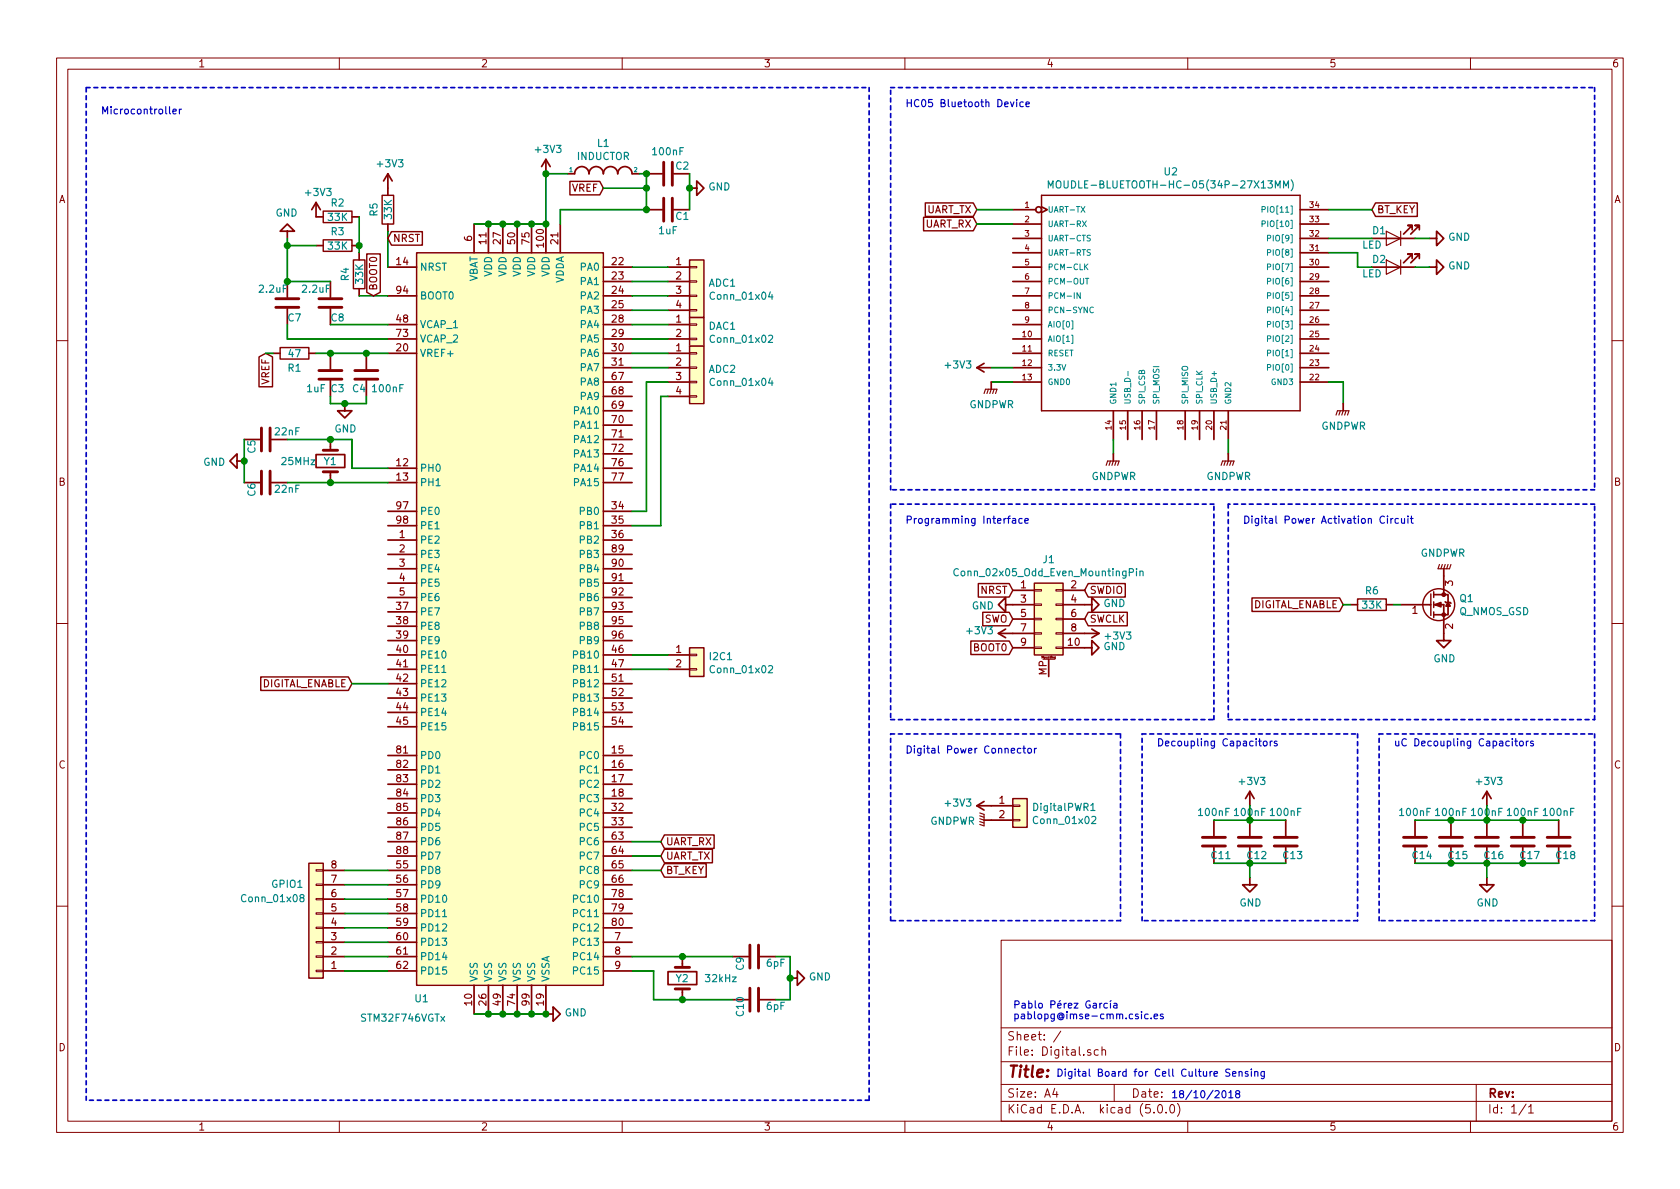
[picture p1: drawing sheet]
<svg xmlns="http://www.w3.org/2000/svg" width="297mm" height="210mm" viewBox="0 0 297 210" stroke-linecap="round" stroke-linejoin="round" font-family="sans-serif">
<g fill="none" stroke="#840000" stroke-width=".18">
<path d="M10 10.3h277v189.9h-277zM12 12.2h273v186.1h-273zM60 10.3v1.9M110 10.3v1.9M160 10.3v1.9M210 10.3v1.9M260 10.3v1.9M121.9 59.8h1.3v.3h-1.3zM121.9 57.3h1.3v.2h-1.3zM121.9 54.7h1.3v.3h-1.3zM121.9 52.2h1.3v.2h-1.3zM121.9 49.7h1.3v.2h-1.3z"/>
<path d="M121.9 47.1h1.3v.3h-1.3zM10 60.2h2M121.9 70h1.3v.2h-1.3zM121.9 67.4h1.3v.3h-1.3zM121.9 64.9h1.3v.2h-1.3zM121.9 62.4h1.3v.2h-1.3zM285 60.2h2M10 110.3h2M121.9 118.2h1.3v.3h-1.3zM121.9 115.7h1.3v.2h-1.3zM182.9 114.4h1.2v.3h-1.2zM182.9 111.9h1.2v.2h-1.2z"/>
<path d="M182.9 109.3h1.2v.3h-1.2zM182.9 106.8h1.2v.3h-1.2zM182.9 104.3h1.2v.2h-1.2zM184.4 116.6h2M186.6 116.4l-.2-.1 .1-.2h.1v.4h-.2M186.7 114.4h1.3v.3h-1.3zM186.7 111.9h1.3v.2h-1.3zM186.7 109.3h1.3v.3h-1.3zM186.7 106.8h1.3v.3h-1.3zM186.7 104.3h1.3v.2h-1.3zM285 110.3h2M55.9 153.8h1.2v.2h-1.2z"/>
<path d="M55.9 156.3h1.2v.3h-1.2zM55.9 158.9h1.2v.2h-1.2zM179.1 144.9h1.2v.3h-1.2zM179.1 142.4h1.2v.2h-1.2zM10 160.2h2M55.9 161.4h1.2v.3h-1.2zM55.9 164h1.2v.2h-1.2zM55.9 166.5h1.2v.2h-1.2zM55.9 169h1.2v.3h-1.2zM55.9 171.6h1.2v.2h-1.2zM177 166.3h108v32h-108zM285 160.2h2"/>
<path d="M60 198.3v1.9M110 198.3v1.9M160 198.3v1.9M177 194.8h108M177 191.8h108M177 187.8h108M177 181.8h108M186.5 192.5l-.4 1h1M186.8 193v1M187.6 182.3l-1.3 2M192.8 185.7l-.3-.1-.2 .2v.2l.5 .2v.3h-.5M194.2 185.7l-.4-.1-.3 .3v.6l.3 .1 .4-.1"/>
<path d="M194.8 185.7l.2-.1 .4 .1 .1 .9M194.8 185.1v1.5M197 191.8v3M204 196.7v.1M204.8 195.5l.4-.2a.94 .94 0 0 1 0 1.5 .79 .79 0 0 1-.4-1.3zM206.2 196.7v.1M207 195.4l.3-.1a.94 .94 0 0 1 0 1.5 .82 .82 0 0 1-.3-1.4zM208.2 195.1a1.71 1.71 0 0 1 0 2.3M210 198.3v1.9M260 198.3v1.9M261 191.8v6.5M269.8 195.2l-1.2 2"/>
<path d="M270.3 195.8l.4-.5v1.5M270.3 196.8h.8"/>
</g>
<g fill="#ffffc2" stroke="#ffffc2" stroke-width=".18">
<path d="M73.7 44.7h33v129.5h-33z"/>
<path d="M182.9 103.1h5.1v12.7h-5.1z"/>
<path d="M121.9 114.5h2.6v5.1h-2.6z"/>
<path d="M121.9 56.1h2.6v5.1h-2.6z"/>
<path d="M121.9 46h2.6v10.1h-2.6z"/>
<path d="M121.9 61.2h2.6v10.2h-2.6z"/>
<path d="M54.6 152.6h2.5v20.4h-2.5z"/>
<path d="M179.1 141.2h2.5v5.1h-2.5z"/>
</g>
<g fill="none" stroke="#840000" stroke-width=".25">
<path d="M57.1 37.3h5.1v2.1h-5.1zM67.6 34.5h2v5.1h-2zM100.8 32.1h5.2l.7 1.2-.7 1.2h-5.2zM163.3 38.4h8.8l.6 1.2-.6 1.2h-8.8zM163.6 35.9h8.5l.6 1.2-.6 1.2h-8.5zM184.1 34.5h45.8v38.1h-45.8zM243.2 35.9h7.4v2.4h-7.4l-.6-1.2zM57.1 42.4h5.1v2h-5.1zM62.5 46h2v5h-2zM64.8 44.9h2.4v6.8l-1.2 .6-1.2-.6zM69.2 41h5.5v2.4h-5.5l-.6-1.2zM73.7 44.7h33v129.5h-33z"/>
<path d="M121.9 56.1h2.6v5.1h-2.6zM121.9 46h2.6v10.1h-2.6zM45.8 63.1l1.2-.6 1.2 .6v5.3h-2.4zM49.5 61.5h5.1v2h-5.1zM121.9 61.2h2.6v10.2h-2.6zM46.1 119.7h15.5l.6 1.2-.6 1.2h-15.5zM121.9 114.5h2.6v5.1h-2.6zM171.7 113.4h6.7l.7 1.1-.7 1.2h-6.7zM173 103.2h5.4l.7 1.2-.7 1.2h-5.4zM173.8 108.3h4.6l.7 1.2-.7 1.2h-4.6zM182.9 103.1h5.1v12.7h-5.1zM192.4 103.2h6.6v2.4h-6.6l-.6-1.2z"/>
<path d="M192.4 108.3h6.9v2.4h-6.9l-.6-1.2zM221.4 105.7h15.5l.6 1.2-.6 1.2h-15.5zM240 105.9h5.1v2h-5.1zM253 105v3.8M253.5 104.6v1.1M253.5 106.4v1M253.5 108.2v1M54.6 152.6h2.5v20.4h-2.5zM117.5 147.6h8.8v2.4h-8.8l-.7-1.2zM117.5 150.2h8.5v2.4h-8.5l-.7-1.2zM117.5 152.7h7.4v2.4h-7.4l-.7-1.2zM179.1 141.2h2.5v5.1h-2.5z"/>
<circle cx="254.4" cy="106.9" r="2.82"/>
</g>
<g fill="none" stroke="#840000" stroke-width=".3">
<path d="M55.9 35.8v2.5h1.2M55.9 35.8l-.8 1.3M55.9 35.8l.7 1.3M62.2 38.3h1.3M68.6 30.7v3.8M68.6 39.6v1.3M68.6 30.7l-.8 1.3M68.6 30.7l.7 1.3M83.8 39.6v5.1M86.4 39.6v5.1M88.9 39.6v5.1M91.4 39.6v5.1"/>
<path d="M94 39.6v5.1M96.5 28.2v2.5M96.5 39.6v5.1M96.5 28.2l-.7 1.3M96.5 28.2l.8 1.3M99.1 39.6v5.1M100.3 30.7h1.3a1.27 1.27 0 0 1 1.3-1.2 1.27 1.27 0 0 1 1.2 1.2 1.27 1.27 0 0 1 1.3-1.2 1.27 1.27 0 0 1 1.3 1.2 1.27 1.27 0 0 1 1.2-1.2 1.27 1.27 0 0 1 1.3 1.2 1.27 1.27 0 0 1 1.3-1.2 1.27 1.27 0 0 1 1.3 1.2h1.2M114.3 37.1h2.8M114.3 30.7h2.8M119.1 30.7h2.8M121.9 33.3h1.3v-1.3l1.3 1.3-1.3 1.2v-1.2M179.1 37.1h4"/>
<path d="M179.1 39.6h5M184.1 36.6l1.1 .5-1.1 .5M229.9 37.1h5M229.9 39.6h5M50.8 40.9h1.3l-1.3-1.3-1.3 1.3h1.3v1.3M50.8 49.8v2.8M50.8 54.6v2.8M55.9 43.4h1.2M58.4 49.8v2.8M58.4 54.6v2.8M62.2 43.4h1.3M63.5 44.7v1.3"/>
<path d="M63.5 51v1.3M68.6 52.3h5.1M68.6 47.2h5.1M68.6 57.4h5.1M68.6 59.9h5.1M106.7 52.3h5.1M106.7 47.2h5.1M106.7 49.8h5.1M106.7 54.9h5.1M106.7 57.4h5.1M106.7 59.9h5.1M118.1 52.3h3.8"/>
<path d="M118.1 47.2h3.8M118.1 49.8h3.8M118.1 54.9h3.8M118.1 57.4h3.8M118.1 59.9h3.8M179.1 52.3h5M179.1 47.2h5M179.1 49.8h5M179.1 54.9h5M179.1 57.4h5M179.1 59.9h5M179.1 42.2h5"/>
<path d="M179.1 44.7h5M229.9 52.3h5M229.9 47.2h5M229.9 49.8h5M229.9 54.9h5M229.9 57.4h5M229.9 59.9h5M229.9 42.2h5M229.9 44.7h5M242.6 47.2h7.6M242.6 42.2h7.6M249.7 40.6v-.7h-.8h.8l-1.5 1.5"/>
<path d="M249.7 45.7v-.7h-.8h.8l-1.5 1.5M251 40.6v-.7h-.8h.8l-1.6 1.5M251 45.7v-.7h-.8h.8l-1.6 1.5M252.7 42.2h1.3v-1.3l1.3 1.3-1.3 1.2v-1.2M252.7 47.2h1.3v-1.2l1.3 1.2-1.3 1.3v-1.3M43.2 77.7h2.8M48 77.7h2.8M48.3 62.5h1.2M54.6 62.5h1.3M58.4 62.5v2.8M58.4 67.3v2.8M58.4 77.7v1.9"/>
<path d="M61 71.4v1.2h1.2l-1.2 1.3-1.3-1.3h1.3M64.8 62.5v2.8M64.8 67.3v2.8M68.6 62.5h5.1M106.7 72.6h5.1M106.7 75.2h5.1M106.7 77.7h5.1M106.7 62.5h5.1M106.7 65h5.1M106.7 67.6h5.1M106.7 70.1h5.1M118.1 62.5h3.8"/>
<path d="M118.1 65h3.8M118.1 67.6h3.8M118.1 70.1h3.8M172.7 65h2.6M172.7 65l1.3 .8M174 64.3l-1.3 .7M175.3 67.6v1.2M179.1 62.5h5M179.1 65h5M179.1 67.6h5M196.8 72.6v5.1M199.4 72.6v5.1"/>
<path d="M201.9 72.6v5.1M204.5 72.6v5.1M209.5 72.6v5.1M212.1 72.6v5.1M214.6 72.6v5.1M217.2 72.6v5.1M229.9 62.5h5M229.9 65h5M229.9 67.6h5M237.5 71.4v1.2M41.9 81.5v-1.2l-1.3 1.2 1.3 1.3v-1.3h1.3M43.2 85.3h2.8"/>
<path d="M48 85.3h2.8M55.9 80.4h5.1v2.3h-5.1zM58.4 83.4v1.9M68.6 82.8h5.1M68.6 85.3h5.1M68.6 90.4h5.1M68.6 93h5.1M68.6 95.5h5.1M68.6 98h5.1M106.7 80.3h5.1M106.7 82.8h5.1M106.7 85.3h5.1"/>
<path d="M106.7 90.4h5.1M106.7 93h5.1M106.7 95.5h5.1M106.7 98h5.1M196.8 80.3v1.2M217.2 80.3v1.2M68.6 115.8h5.1M68.6 118.4h5.1M68.6 100.6h5.1M68.6 103.1h5.1M68.6 105.7h5.1M68.6 108.2h5.1"/>
<path d="M68.6 110.7h5.1M68.6 113.3h5.1M106.7 115.8h5.1M106.7 118.4h5.1M106.7 100.6h5.1M106.7 103.1h5.1M106.7 105.7h5.1M106.7 108.2h5.1M106.7 110.7h5.1M106.7 113.3h5.1M118.1 115.8h3.8M118.1 118.4h3.8"/>
<path d="M176.5 112h6.4M176.5 112l1.3 .8M177.8 106.9v-1.2l-1.3 1.2 1.3 1.3v-1.3h5.1M177.8 111.2l-1.3 .8M179.1 104.4h3.8M179.1 114.5h3.8M179.1 109.5h3.8M185.4 116.6v3M188 106.9h5v-1.2l1.3 1.2-1.3 1.3v-1.3M188 114.5h5v-1.2l1.3 1.2-1.3 1.3v-1.3M188 104.4h3.8M188 109.5h3.8"/>
<path d="M188 112h6.3M193 111.2l1.3 .8M194.3 112l-1.3 .8M238.8 106.9h1.2M245.1 106.9h1.3M247.6 106.9h5.1M252.8 106.9h.2M253.5 106.9h1.8v6.4h1.2l-1.2 1.2-1.3-1.2h1.3M253.5 105.2h1.8M255.3 105.2h.7v3.5h-2.5M255.3 100.6v4.6M255.5 106.4l.2 .1h.7l.1 .2"/>
<path d="M256 106.5l.4 .7h-.7zM68.6 120.9h5.1M68.6 123.4h5.1M68.6 126h5.1M68.6 128.5h5.1M68.6 133.6h5.1M68.6 136.1h5.1M68.6 138.7h5.1M106.7 120.9h5.1M106.7 123.4h5.1M106.7 126h5.1M106.7 128.5h5.1"/>
<path d="M106.7 133.6h5.1M106.7 136.1h5.1M106.7 138.7h5.1M221 139.9v2.6M221 139.9l-.8 1.3M221 139.9l.7 1.3M262.9 139.9v2.6M262.9 139.9l-.8 1.3M262.9 139.9l.8 1.3M57.1 159h3.9M57.1 153.9h3.9M57.1 156.5h3.9"/>
<path d="M68.6 159h5.1M68.6 141.2h5.1M68.6 143.8h5.1M68.6 146.3h5.1M68.6 148.8h5.1M68.6 151.4h5.1M68.6 153.9h5.1M68.6 156.5h5.1M106.7 159h5.1M106.7 141.2h5.1M106.7 143.8h5.1M106.7 146.3h5.1"/>
<path d="M106.7 148.8h5.1M106.7 151.4h5.1M106.7 153.9h5.1M106.7 156.5h5.1M172.7 142.5h6.4M172.7 142.5l1.3 .8M174 145h5.1M174 141.7l-1.3 .8M214.6 145v2.8M214.6 149.9v2.7M221 155.2v1.3h1.2l-1.2 1.2-1.3-1.2h1.3M221 145v2.8"/>
<path d="M221 149.9v2.7M227.3 145v2.8M227.3 149.9v2.7M250.2 145v2.8M250.2 149.9v2.7M256.5 145v2.8M256.5 149.9v2.7M262.9 155.2v1.3h1.3l-1.3 1.2-1.3-1.2h1.3M262.9 145v2.8M262.9 149.9v2.7M269.2 145v2.8M269.2 149.9v2.7"/>
<path d="M275.6 145v2.8M275.6 149.9v2.7M57.1 161.5h3.9M57.1 164.1h3.9M57.1 166.6h3.9M57.1 169.2h3.9M57.1 171.7h3.9M68.6 161.5h5.1M68.6 164.1h5.1M68.6 166.6h5.1M68.6 169.2h5.1M68.6 171.7h5.1"/>
<path d="M83.8 174.2v5.1M86.4 174.2v5.1M88.9 174.2v5.1M91.4 174.2v5.1M94 174.2v5.1M96.5 174.2v5.1h1.3v-1.3l1.3 1.3-1.3 1.3v-1.3M106.7 161.5h5.1M106.7 164.1h5.1M106.7 166.6h5.1M106.7 169.2h5.1M106.7 171.7h5.1M118.1 171.8h5.1v2.3h-5.1z"/>
<path d="M120.6 169.2v1.9M120.6 174.9v1.9M129.5 169.2h2.8M129.5 176.8h2.8M134.4 169.2h2.8M134.4 176.8h2.8M139.7 173h1.3v-1.3l1.2 1.3-1.2 1.2v-1.2"/>
<circle cx="183.6" cy="37.1" r=".51"/>
</g>
<g fill="none" stroke="#008484" stroke-width=".2">
<path d="M185.3 33.2v-1.2l.5 .9 .4-.9v1.2M186.8 32.2a.45 .45 0 0 1 .7 0 .88 .88 0 0 1-.2 1h-.4a1.07 1.07 0 0 1-.1-1zM225.5 33.2v-1.2l.4 .9 .4-.9v1.2M226.9 33.2v-1.2l.5 .9 .4-.9v1.2M228.3 31.8a1.47 1.47 0 0 1 0 1.9M135.9 59.4l.5-.1 .2 .3v.2l-.8 .7h.8M136.2 51.6l-.3 .9h.8M136.5 52.1v.8M136.2 66.8l-.3 .9h.8M136.5 67.3v.9M78.1 118.9h.7M135.9 117.8l.5-.1 .2 .4v.2l-.8 .7h.8"/>
<path d="M169.4 100.7a.6 .6 0 0 0-.8 .4 .6 .6 0 0 0 .6 .7l.2-.1M199.7 101.2l.7-.1v-.4l-.7-.1v1.2M200.9 100.6v.1M200.9 101v.8M201.5 101.1l.2-.1h.3l.1 .8M201.5 101v.8M53.3 158.7l-.2-.1v-.3l.2-.1 .3 .1 .1 .3-.5 .2-.2 .2v.2l.3 .3 .3-.1 .1-.2v-.4l-.2-.1M192.9 142.4l.3-.3v1.2M192.9 143.3h.7M193 144.5l.5-.1 .3 .3-.1 .2-.7 .7h.8M78.3 162.1h.7"/>
</g>
<g fill="none" stroke="#008400" stroke-width=".3">
<path d="M63.5 38.3v6.4M100.3 30.7h-3.8v8.9h-12.7M106.7 33.3h7.6M113 30.7h1.3v6.4h-15.2v2.5M121.9 30.7v6.4M172.7 39.6h6.4M172.7 37.1h6.4M234.9 37.1h7.7M50.8 42.2v7.6h7.6M50.8 57.4v2.5h17.8M50.8 43.4h5.1M58.4 57.4h10.2"/>
<path d="M63.5 52.3h5.1M68.6 40.9v6.3M111.8 49.8h6.3M111.8 59.9h6.3M111.8 57.4h6.3M111.8 52.3h6.3M111.8 47.2h6.3M111.8 54.9h6.3M234.9 44.7h5.1v2.5h2.6M234.9 42.2h7.7M250.2 47.2h2.5M250.2 42.2h2.5"/>
<path d="M43.2 77.7v7.6M47 62.5h1.3M50.8 77.7h11.4v5.1h6.4M55.9 62.5h12.7M58.4 70.1v1.3h6.4v-1.3M111.8 62.5h6.3M111.8 65h6.3M118.1 67.6h-3.8v22.8h-2.5M118.1 70.1h-1.3v22.9h-5M175.3 65h3.8M175.3 67.6h3.8M196.8 77.7v2.6"/>
<path d="M217.2 77.7v2.6M234.9 67.6h2.6v3.8M50.8 85.3h17.8M111.8 115.8h6.3M111.8 118.4h6.3M237.5 106.9h1.3M246.4 106.9h1.2M62.2 120.9h6.4M61 159h7.6M61 156.5h7.6M61 153.9h7.6M111.8 153.9h5"/>
<path d="M111.8 151.4h5M111.8 148.8h5M214.6 145h12.7M214.6 152.6h12.7M221 142.5v2.5M221 152.6v2.6M250.2 145h25.4M250.2 152.6h25.4M262.9 142.5v2.5M262.9 152.6v2.6M61 169.2h7.6M61 171.7h7.6"/>
<path d="M61 166.6h7.6M61 164.1h7.6M61 161.5h7.6M83.8 179.3h12.7M111.8 169.2h17.7M111.8 171.7h3.8v5.1h13.9M137.2 169.2h2.5v7.6h-2.5"/>
</g>
<g fill="#008400" stroke="#008400" stroke-width=".25">
<circle cx="86.4" cy="179.3" r=".51"/>
<circle cx="88.9" cy="179.3" r=".51"/>
<circle cx="91.4" cy="179.3" r=".51"/>
<circle cx="94" cy="179.3" r=".51"/>
<circle cx="96.5" cy="179.3" r=".51"/>
<circle cx="91.4" cy="39.6" r=".51"/>
<circle cx="94" cy="39.6" r=".51"/>
<circle cx="88.9" cy="39.6" r=".51"/>
<circle cx="86.4" cy="39.6" r=".51"/>
<circle cx="96.5" cy="39.6" r=".51"/>
<circle cx="121.9" cy="33.3" r=".51"/>
<circle cx="61" cy="71.4" r=".51"/>
<circle cx="64.8" cy="62.5" r=".51"/>
<circle cx="58.4" cy="62.5" r=".51"/>
<circle cx="114.3" cy="37.1" r=".51"/>
<circle cx="114.3" cy="30.7" r=".51"/>
<circle cx="96.5" cy="30.7" r=".51"/>
<circle cx="114.3" cy="33.3" r=".51"/>
<circle cx="50.8" cy="49.8" r=".51"/>
<circle cx="63.5" cy="43.4" r=".51"/>
<circle cx="50.8" cy="43.4" r=".51"/>
<circle cx="58.4" cy="85.3" r=".51"/>
<circle cx="58.4" cy="77.7" r=".51"/>
<circle cx="43.2" cy="81.5" r=".51"/>
<circle cx="139.7" cy="173" r=".51"/>
<circle cx="120.7" cy="176.8" r=".51"/>
<circle cx="120.7" cy="169.2" r=".51"/>
<circle cx="256.5" cy="145" r=".51"/>
<circle cx="262.9" cy="145" r=".51"/>
<circle cx="269.2" cy="145" r=".51"/>
<circle cx="256.5" cy="152.6" r=".51"/>
<circle cx="262.9" cy="152.6" r=".51"/>
<circle cx="269.2" cy="152.6" r=".51"/>
<circle cx="221" cy="145" r=".51"/>
<circle cx="221" cy="152.6" r=".51"/>
</g>
<g fill="none" stroke="#840000" stroke-width=".51">
<path d="M117.3 28.7v4.1M117.3 35v4.1M118.9 28.7v4.1M118.9 35v4.1M48.8 54.4h4M48.8 52.8h4M56.4 54.4h4.1M56.4 52.8h4.1M46.2 75.7v4.1M47.8 75.7v4.1M56.4 65.5h4.1M56.4 67.1h4.1"/>
<path d="M57.1 79.6h2.6M62.7 65.5h4.1M62.7 67.1h4.1M46.2 83.3v4.1M47.8 83.3v4.1M57.1 83.4h2.6M212.6 148.1h4.1M212.6 149.6h4.1M218.9 148.1h4.1M218.9 149.6h4.1M225.3 148.1h4.1M225.3 149.6h4.1"/>
<path d="M248.2 148.1h4M248.2 149.6h4M254.5 148.1h4.1M254.5 149.6h4.1M260.9 148.1h4M260.9 149.6h4M267.2 148.1h4.1M267.2 149.6h4.1M273.6 148.1h4M273.6 149.6h4M119.4 171.1h2.5M119.4 174.9h2.5"/>
<path d="M132.6 167.1v4.1M132.6 174.7v4.1M134.1 167.1v4.1M134.1 174.7v4.1"/>
</g>
<g fill="none" stroke="#0000c2" stroke-width=".2">
<path d="M30 18.9v1.1l.1 .1M30.6 19.7l.6-.1-.1-.3h-.3l-.2 .2v.6h.5M31.7 19.3v.8M32.1 19.3l-.4 .2M178.7 18l.3 .9 .3-.9M179.8 17.6v.1M179.8 18v.9M180.9 18.1l-.4-.1-.2 .3 .1 .5h.5M181.4 18.4l.6-.1-.1-.2-.3-.1-.2 .2 .1 .6h.4M178.1 91.7h.5M178.6 91.3l-.3 .1v1.1M179 91.7h.5l.1 .8"/>
<path d="M179.6 92h-.4l-.2 .2v.3h.6M180.7 91.7h-.3l-.3 .2 .1 .6h.5M181.2 92.1l.6-.1v-.3h-.4l-.2 .2 .1 .6h.5M244.8 91.4a.6 .6 0 0 0-.9 .4 .6 .6 0 0 0 .6 .7l.3-.1M245.3 91.3v.1M245.3 91.7v.8M245.9 91.7v.8M246.3 91.7l-.4 .2M247.2 91.7h-.3l-.2 .2 .1 .6h.4M247.8 91.7l.1 .8h.3l.1-.1M248.3 91.7v.8M248.9 91.3v.1"/>
<path d="M248.9 91.7v.8M249.4 91.7h.5M249.6 91.3v1l.3 .2M180.5 132.4l-.4-.1-.2 .3 .1 .5h.5M180.8 132.3h.5M181 131.9v1.1l.3 .2M181.8 132.4l.3-.1 .3 .3-.2 .5-.3 .1-.1-.2zM182.9 132.3v.9M183.3 132.3l-.4 .3M222.5 131.1h.5M222.7 130.6v1.1l.3 .2M223.5 131.1h.3l.2 .2v.4l-.2 .2-.3-.1-.1-.1z"/>
<path d="M224.6 131.1v.8M224.9 131.1h-.2l-.1 .2M225.8 131.1h-.3l-.2 .1 .1 .2 .4 .1v.3h-.5M267.8 131.1h.5M268 130.6v1.1l.3 .2M268.8 131.1h.3l.2 .2-.1 .5-.3 .1-.2-.2zM269.9 131.1v.8M270.2 131.1l-.3 .2M271.1 131.1h-.3l-.2 .1 .1 .2 .4 .1v.3h-.5M195.8 177.5l-.4-.1-.2 .2 .1 .6h.5M196.3 177.4v.9M196.4 176.9l-.1 .2"/>
<path d="M197 177.5h.4l.1 .8M197.5 177.7l-.4 .1-.2 .1 .2 .4 .4-.1M201.8 178.9v.1M201.8 179.3v.9M203 179.4l-.4-.1-.2 .2 .1 .6h.5M204.1 179.7l.6-.1-.1-.2-.3-.1-.2 .2v.6h.5M205.6 179.4l-.3-.1-.1 .2v.2l.4 .1v.3h-.4M203.5 180v.2M216.2 193l.2-.1a.69 .69 0 0 1 .4 .6 .69 .69 0 0 1-.4 .6l-.3-.2v-.3zM217.3 193.2l.3-.3v1.2M217.3 194.1h.7M217.4 189.1l-.4-.1-.2 .2v.3l.5 .3 .1 .3-.2 .2h-.5"/>
<path d="M217.9 189.9l.6-.1v-.3h-.4l-.2 .2 .1 .6h.5M218.7 193.4l-.2-.3 .2-.2h.2l.3 .2-.1 .2-.5 .2-.1 .1v.3l.2 .2h.4l.1-.2v-.3l-.3-.2M219.1 189.6l.2-.1h.3v.8M219.1 189.5v.8M220.6 189.5h-.3l-.1 .2v.1l.4 .2v.3h-.4M221.3 189v.2M221.3 189.5v.8M221.8 189.6l.2-.1h.4v.8M221.8 189.5v.8M223.5 189.5v1.1l-.2 .1h-.3M223.5 189.5h-.3l-.3 .2 .2 .6h.4"/>
</g>
<g fill="#840000" stroke="#840000" stroke-width=".3">
<path d="M253.7 106.9l1.1-.4v.8z"/>
<circle cx="255.3" cy="108.7" r=".28"/>
<circle cx="255.3" cy="105.2" r=".28"/>
</g>
<g fill="none" stroke="#840000" stroke-width=".2">
<path d="M245.1 40.9l2.5 1.3-2.5 1.2zM245.1 46l2.5 1.2-2.5 1.3zM247.6 40.9v2.5M247.6 46v2.5M174 69.6l.2-.8h2.1l-.3 .8M174.8 68.8l-.3 .8M175.3 68.8l-.3 .8M175.8 68.8l-.3 .8M236.2 73.4l.3-.8h2l-.2 .8M237 72.6l-.3 .8M237.5 72.6l-.3 .8M238 72.6l-.3 .8"/>
<path d="M195.6 82.3l.2-.8h2.1l-.3 .8M196.3 81.5l-.2 .8M196.8 81.5l-.2 .8M197.4 81.5l-.3 .8M215.9 82.3l.3-.8h2l-.3 .8M216.7 81.5l-.3 .8M217.2 81.5l-.3 .8M217.7 81.5l-.3 .8M254.5 99.8l-.2 .8h2l.2-.8M255 99.8l-.2 .8M255.5 99.8l-.2 .8M256 99.8l-.2 .8"/>
<path d="M173.2 143.8l.8 .2v2l-.8-.2M173.2 144.3l.8 .2M173.2 144.8l.8 .2M173.2 145.3l.8 .2"/>
</g>
<g fill="none" stroke="#008484" stroke-width=".18">
<path d="M191.1 36.5l.7 1M191.4 39.1l.7 1M191.8 36.5l-.7 1M192.1 39.1l-.7 1M223.1 39.6l.5-.1 .1-.4h-.6v1M223.1 37.1l.5-.1 .1-.4-.6-.1v1M189.5 56.7h.2v1.5h-.2M189.5 59.3h.2v1.4h-.2M191 51.8v1l-.6-1v1M191.9 47.1l.5 .6M191.9 49.2h.6M192.4 46.7l-.6 .5"/>
<path d="M192.8 41.7h-.5a.42 .42 0 0 0 .4 .5l.1 .2-.2 .2h-.4M192.8 44.2h-.5a.42 .42 0 0 0 .4 .5l.1 .3-.2 .2-.4-.1M193.3 54.4a.46 .46 0 0 0-.6 .4 .46 .46 0 0 0 .6 .4M224.1 47.2h.5v-.4l-.5-.1v1M224.1 44.7l.5-.1v-.4l-.5-.1v1.1M224.1 42.1h.5v-.4l-.5-.1v1M224.1 59.9h.5v-.4l-.5-.1v1M224.1 57.4l.5-.1v-.4l-.5-.1v1.1M224.1 54.8h.5v-.4l-.5-.1v1M224.1 52.3l.5-.1v-.4h-.5v1M224.1 49.8l.5-.1v-.4l-.5-.1v1M199.4 65.7v.7"/>
<path d="M224.1 65l.5-.1v-.4h-.5v1M224.1 62.5l.5-.1v-.4l-.5-.1v1"/>
</g>
<g fill="none" stroke="#0000c2" stroke-width=".3" stroke-dasharray=".7 .7">
<path d="M15.2 15.5h138.5M153.7 15.5v179.1M157.5 15.5h124.4M281.9 15.5v71.1M157.5 89.1v38.1M157.5 86.6v-71.1M214.6 89.1h-57.1M217.2 89.1v38.1M281.9 89.1h-64.7M281.9 86.6h-124.4M157.5 129.8h40.6M157.5 127.2h57.1"/>
<path d="M198.1 129.8v33M201.9 129.8h38.1M214.6 127.2v-38.1M217.2 127.2h64.7M240 129.8v33M243.8 129.8h38.1M281.9 129.8v33M281.9 127.2v-38.1M157.5 162.8v-33M198.1 162.8h-40.6M201.9 162.8v-33M240 162.8h-38.1"/>
<path d="M243.8 162.8v-33M281.9 162.8h-38.1M15.2 194.6v-179.1M153.7 194.6h-138.5"/>
</g>
<text font-size="2.8" fill="#840000" x="178" y="190.5">Title:</text>
<g font-size="2.1" fill="#840000">
<text x="178" y="184">Sheet: /</text>
<text x="178" y="186.7">File: Digital.sch</text>
<text x="178" y="196.9">KiCad E.D.A. kicad (5.0.0)</text>
<text x="178" y="194.1">Size: A4</text>
<text x="200" y="194.1">Date:</text>
<text x="263" y="194.1">Rev:</text>
<text x="263" y="196.9">Id: 1/1</text>
</g>
<g font-size="1.8" fill="#840000">
<text x="35" y="11.9">1</text>
<text x="85" y="11.9">2</text>
<text x="135" y="11.9">3</text>
<text x="185" y="11.9">4</text>
<text x="235" y="11.9">5</text>
<text x="285" y="11.9">6</text>
<text x="10.4" y="35.9">A</text>
<text x="101.1" y="33.9">VREF</text>
<text x="285.4" y="35.9">A</text>
<text x="163.5" y="40.3">UART_RX</text>
<text x="163.7" y="37.7">UART_TX</text>
<text x="243.4" y="37.7">BT_KEY</text>
<text x="69.4" y="42.8">NRST</text>
<text x="70.2" y="46.9">14</text>
<text x="83.5" y="42.6" transform="rotate(-90 83.5 42.6)">6</text>
<text x="86" y="43.1" transform="rotate(-90 86 43.1)">11</text>
<text x="88.5" y="43.1" transform="rotate(-90 88.5 43.1)">27</text>
<text x="91.1" y="43.1" transform="rotate(-90 91.1 43.1)">50</text>
<text x="93.6" y="43.1" transform="rotate(-90 93.6 43.1)">75</text>
<text x="96.2" y="43.6" transform="rotate(-90 96.2 43.6)">100</text>
<text x="98.7" y="43.1" transform="rotate(-90 98.7 43.1)">21</text>
<text x="108.3" y="46.9">22</text>
<text x="119.5" y="46.9">1</text>
<text x="66.7" y="51.5" transform="rotate(-90 66.7 51.5)">BOOT0</text>
<text x="70.2" y="52">94</text>
<text x="108.3" y="49.4">23</text>
<text x="108.3" y="52">24</text>
<text x="119.5" y="49.4">2</text>
<text x="119.5" y="52">3</text>
<text x="70.2" y="57">48</text>
<text x="70.2" y="59.6">73</text>
<text x="108.3" y="54.5">25</text>
<text x="108.3" y="57">28</text>
<text x="108.3" y="59.6">29</text>
<text x="119.5" y="57">1</text>
<text x="119.5" y="59.6">2</text>
<text x="119.5" y="54.5">4</text>
<text x="70.2" y="62.1">20</text>
<text x="108.3" y="62.1">30</text>
<text x="108.3" y="64.7">31</text>
<text x="119.5" y="62.1">1</text>
<text x="119.5" y="64.7">2</text>
<text x="47.6" y="68" transform="rotate(-90 47.6 68)">VREF</text>
<text x="108.3" y="67.2">67</text>
<text x="108.3" y="69.7">68</text>
<text x="119.5" y="67.2">3</text>
<text x="119.5" y="69.7">4</text>
<text x="108.3" y="72.3">69</text>
<text x="108.3" y="74.8">70</text>
<text x="108.3" y="77.4">71</text>
<text x="70.2" y="82.4">12</text>
<text x="108.3" y="79.9">72</text>
<text x="108.3" y="82.4">76</text>
<text x="10.4" y="85.9">B</text>
<text x="70.2" y="85">13</text>
<text x="108.3" y="85">77</text>
<text x="285.4" y="85.9">B</text>
<text x="70.2" y="90.1">97</text>
<text x="70.2" y="92.6">98</text>
<text x="70.6" y="95.1">1</text>
<text x="108.3" y="90.1">34</text>
<text x="108.3" y="92.6">35</text>
<text x="108.3" y="95.1">36</text>
<text x="70.6" y="97.7">2</text>
<text x="70.6" y="100.2">3</text>
<text x="108.3" y="97.7">89</text>
<text x="108.3" y="100.2">90</text>
<text x="70.2" y="107.8">37</text>
<text x="70.6" y="102.8">4</text>
<text x="70.6" y="105.3">5</text>
<text x="108.3" y="102.8">91</text>
<text x="108.3" y="105.3">92</text>
<text x="108.3" y="107.8">93</text>
<text x="173.4" y="105">NRST</text>
<text x="180.5" y="104">1</text>
<text x="180.5" y="106.6">3</text>
<text x="189.4" y="104">2</text>
<text x="189.4" y="106.6">4</text>
<text x="192.6" y="105">SWDIO</text>
<text x="221.3" y="107.6">DIGITAL_ENABLE</text>
<text x="256.9" y="103.6" transform="rotate(-90 256.9 103.6)">3</text>
<text x="70.2" y="110.4">38</text>
<text x="70.2" y="112.9">39</text>
<text x="108.3" y="110.4">95</text>
<text x="108.3" y="112.9">96</text>
<text x="174" y="110.1">SWO</text>
<text x="180.5" y="109.1">5</text>
<text x="180.5" y="111.7">7</text>
<text x="189.4" y="109.1">6</text>
<text x="189.4" y="111.7">8</text>
<text x="192.6" y="110.1">SWCLK</text>
<text x="249.7" y="108.6">1</text>
<text x="256.9" y="111.2" transform="rotate(-90 256.9 111.2)">2</text>
<text x="70.2" y="115.5">40</text>
<text x="70.2" y="118">41</text>
<text x="108.3" y="115.5">46</text>
<text x="108.3" y="118">47</text>
<text x="119.5" y="115.5">1</text>
<text x="119.5" y="118">2</text>
<text x="172.1" y="115.2">BOOT0</text>
<text x="180.5" y="114.2">9</text>
<text x="185.1" y="119.4" transform="rotate(-90 185.1 119.4)">MP</text>
<text x="188.9" y="114.2">10</text>
<text x="46.1" y="121.5">DIGITAL_ENABLE</text>
<text x="70.2" y="120.5">42</text>
<text x="70.2" y="123.1">43</text>
<text x="70.2" y="125.6">44</text>
<text x="108.3" y="120.5">51</text>
<text x="108.3" y="123.1">52</text>
<text x="108.3" y="125.6">53</text>
<text x="70.2" y="128.2">45</text>
<text x="108.3" y="128.2">54</text>
<text x="10.4" y="135.9">C</text>
<text x="70.2" y="133.2">81</text>
<text x="70.2" y="135.8">82</text>
<text x="108.3" y="133.2">15</text>
<text x="108.3" y="135.8">16</text>
<text x="285.4" y="135.9">C</text>
<text x="70.2" y="138.3">83</text>
<text x="70.2" y="140.9">84</text>
<text x="70.2" y="143.4">85</text>
<text x="108.3" y="138.3">17</text>
<text x="108.3" y="140.9">18</text>
<text x="108.3" y="143.4">32</text>
<text x="176.7" y="142.1">1</text>
<text x="70.2" y="145.9">86</text>
<text x="70.2" y="148.5">87</text>
<text x="108.3" y="145.9">33</text>
<text x="108.3" y="148.5">63</text>
<text x="117.7" y="149.5">UART_RX</text>
<text x="176.7" y="144.7">2</text>
<text x="58.6" y="153.6">8</text>
<text x="70.2" y="151">88</text>
<text x="70.2" y="153.6">55</text>
<text x="108.3" y="151">64</text>
<text x="108.3" y="153.6">65</text>
<text x="117.7" y="152">UART_TX</text>
<text x="117.7" y="154.6">BT_KEY</text>
<text x="58.6" y="161.2">5</text>
<text x="58.6" y="158.6">6</text>
<text x="58.6" y="156.1">7</text>
<text x="70.2" y="158.6">57</text>
<text x="70.2" y="161.2">58</text>
<text x="70.2" y="156.1">56</text>
<text x="108.3" y="158.6">78</text>
<text x="108.3" y="161.2">79</text>
<text x="108.3" y="156.1">66</text>
<text x="58.6" y="166.3">3</text>
<text x="58.6" y="163.7">4</text>
<text x="70.2" y="163.7">59</text>
<text x="70.2" y="166.3">60</text>
<text x="108.3" y="163.7">80</text>
<text x="108.7" y="166.3">7</text>
<text x="58.6" y="171.3">1</text>
<text x="58.6" y="168.8">2</text>
<text x="70.2" y="168.8">61</text>
<text x="70.2" y="171.3">62</text>
<text x="108.7" y="168.8">8</text>
<text x="108.7" y="171.3">9</text>
<text x="83.5" y="177.7" transform="rotate(-90 83.5 177.7)">10</text>
<text x="86" y="177.7" transform="rotate(-90 86 177.7)">26</text>
<text x="88.5" y="177.7" transform="rotate(-90 88.5 177.7)">49</text>
<text x="91.1" y="177.7" transform="rotate(-90 91.1 177.7)">74</text>
<text x="93.6" y="177.7" transform="rotate(-90 93.6 177.7)">99</text>
<text x="96.2" y="177.7" transform="rotate(-90 96.2 177.7)">19</text>
<text x="10.4" y="185.9">D</text>
<text x="285.4" y="185.9">D</text>
<text x="35" y="199.9">1</text>
<text x="85" y="199.9">2</text>
<text x="135" y="199.9">3</text>
<text x="185" y="199.9">4</text>
<text x="235" y="199.9">5</text>
<text x="285" y="199.9">6</text>
</g>
<g font-size="1.8" fill="#0000c2">
<text x="17.8" y="20.2">Microcontroller</text>
<text x="160" y="18.9">HC05 Bluetooth Device</text>
<text x="160" y="92.6">Programming Interface</text>
<text x="219.7" y="92.6">Digital Power Activation Circuit</text>
<text x="204.5" y="132">Decoupling Capacitors</text>
<text x="246.4" y="132">uC Decoupling Capacitors</text>
<text x="160" y="133.2">Digital Power Connector</text>
<text x="179.1" y="178.3">Pablo Pérez García</text>
<text x="179.1" y="180.2">pablopg@imse-cmm.csic.es</text>
<text x="186.7" y="190.4">Digital Board for Cell Culture Sensing</text>
<text x="207" y="194.2">18/10/2018</text>
</g>
<g font-size="1.8" fill="#008484">
<text x="66.9" y="29.6">+3V3</text>
<text x="94.8" y="27">+3V3</text>
<text x="102" y="28.3">INDUCTOR</text>
<text x="105.7" y="26">L1</text>
<text x="115.5" y="27.5">100nF</text>
<text x="119.5" y="30">C2</text>
<text x="54.2" y="34.7">+3V3</text>
<text x="125.2" y="33.7">GND</text>
<text x="188.1" y="33.3">MOUDLE-BLUETOOTH-HC-05(34P-27X13MM)</text>
<text x="205.9" y="31">U2</text>
<text x="48.7" y="38.3">GND</text>
<text x="58.1" y="39.1">33K</text>
<text x="58.6" y="41.6">R3</text>
<text x="58.6" y="36.5">R2</text>
<text x="66.8" y="38.2" transform="rotate(-90 66.8 38.2)">R5</text>
<text x="69.3" y="38.7" transform="rotate(-90 69.3 38.7)">33K</text>
<text x="116.5" y="41.4">1uF</text>
<text x="119.5" y="38.9">C1</text>
<text x="242.7" y="41.4">D1</text>
<text x="58.1" y="44.1">33K</text>
<text x="74.2" y="47.9">NRST</text>
<text x="102.7" y="47.9">PA0</text>
<text x="240.8" y="44">LED</text>
<text x="242.7" y="46.5">D2</text>
<text x="256.1" y="42.6">GND</text>
<text x="256.1" y="47.6">GND</text>
<text x="45.9" y="51.8">2.2uF</text>
<text x="53.6" y="51.8">2.2uF</text>
<text x="61.7" y="49.6" transform="rotate(-90 61.7 49.6)">R4</text>
<text x="64.2" y="50.1" transform="rotate(-90 64.2 50.1)">33K</text>
<text x="74.2" y="53">BOOT0</text>
<text x="84.5" y="50" transform="rotate(-90 84.5 50)">VBAT</text>
<text x="87" y="48.9" transform="rotate(-90 87 48.9)">VDD</text>
<text x="89.5" y="48.9" transform="rotate(-90 89.5 48.9)">VDD</text>
<text x="92.1" y="48.9" transform="rotate(-90 92.1 48.9)">VDD</text>
<text x="94.6" y="48.9" transform="rotate(-90 94.6 48.9)">VDD</text>
<text x="97.2" y="48.9" transform="rotate(-90 97.2 48.9)">VDD</text>
<text x="99.7" y="50.2" transform="rotate(-90 99.7 50.2)">VDDA</text>
<text x="102.7" y="50.4">PA1</text>
<text x="102.7" y="53">PA2</text>
<text x="125.3" y="50.7">ADC1</text>
<text x="125.9" y="53">Conn_01x04</text>
<text x="240.8" y="49">LED</text>
<text x="51" y="56.8">C7</text>
<text x="58.6" y="56.8">C8</text>
<text x="74.2" y="58">VCAP_1</text>
<text x="102.7" y="55.5">PA3</text>
<text x="102.7" y="58">PA4</text>
<text x="125.3" y="58.3">DAC1</text>
<text x="51" y="65.7">R1</text>
<text x="51.1" y="63.2">47</text>
<text x="74.2" y="60.6">VCAP_2</text>
<text x="74.2" y="63.1">VREF+</text>
<text x="102.7" y="60.6">PA5</text>
<text x="102.7" y="63.1">PA6</text>
<text x="102.7" y="65.7">PA7</text>
<text x="125.3" y="65.9">ADC2</text>
<text x="125.9" y="60.6">Conn_01x02</text>
<text x="167.3" y="65.2">+3V3</text>
<text x="54.3" y="69.4">1uF</text>
<text x="58.6" y="69.4">C3</text>
<text x="62.4" y="69.4">C4</text>
<text x="66" y="69.4">100nF</text>
<text x="102.7" y="68.2">PA8</text>
<text x="102.7" y="70.7">PA9</text>
<text x="125.9" y="68.2">Conn_01x04</text>
<text x="48.7" y="77">22nF</text>
<text x="59.1" y="76.5">GND</text>
<text x="101.8" y="73.3">PA10</text>
<text x="101.8" y="75.8">PA11</text>
<text x="171.3" y="72.2">GNDPWR</text>
<text x="233.6" y="76">GNDPWR</text>
<text x="35.9" y="82.4">GND</text>
<text x="45.2" y="80.1" transform="rotate(-90 45.2 80.1)">C5</text>
<text x="49.9" y="82.2">25MHz</text>
<text x="57.3" y="82.2">Y1</text>
<text x="74.2" y="83.4">PH0</text>
<text x="101.8" y="78.4">PA12</text>
<text x="101.8" y="80.9">PA13</text>
<text x="101.8" y="83.4">PA14</text>
<text x="45.2" y="87.7" transform="rotate(-90 45.2 87.7)">C6</text>
<text x="48.7" y="87.1">22nF</text>
<text x="74.2" y="86">PH1</text>
<text x="101.8" y="86">PA15</text>
<text x="192.9" y="84.9">GNDPWR</text>
<text x="213.3" y="84.9">GNDPWR</text>
<text x="74.2" y="91.1">PE0</text>
<text x="74.2" y="93.6">PE1</text>
<text x="102.7" y="91.1">PB0</text>
<text x="102.7" y="93.6">PB1</text>
<text x="74.2" y="96.1">PE2</text>
<text x="74.2" y="98.7">PE3</text>
<text x="74.2" y="101.2">PE4</text>
<text x="102.7" y="96.1">PB2</text>
<text x="102.7" y="98.7">PB3</text>
<text x="102.7" y="101.2">PB4</text>
<text x="169.5" y="101.9">Conn_02x05_Odd_Even_MountingPin</text>
<text x="184.5" y="99.6">J1</text>
<text x="251.1" y="98.4">GNDPWR</text>
<text x="74.2" y="103.8">PE5</text>
<text x="74.2" y="106.3">PE6</text>
<text x="102.7" y="103.8">PB5</text>
<text x="102.7" y="106.3">PB6</text>
<text x="171.8" y="107.8">GND</text>
<text x="195.1" y="107.3">GND</text>
<text x="240.9" y="107.6">33K</text>
<text x="241.5" y="105.1">R6</text>
<text x="258.1" y="106.5">Q1</text>
<text x="74.2" y="108.8">PE7</text>
<text x="74.2" y="111.4">PE8</text>
<text x="74.2" y="113.9">PE9</text>
<text x="102.7" y="108.8">PB7</text>
<text x="102.7" y="111.4">PB8</text>
<text x="102.7" y="113.9">PB9</text>
<text x="171.1" y="112.2">+3V3</text>
<text x="195.6" y="113.1">+3V3</text>
<text x="258" y="108.8">Q_NMOS_GSD</text>
<text x="74.2" y="116.5">PE10</text>
<text x="74.2" y="119">PE11</text>
<text x="101.8" y="116.5">PB10</text>
<text x="101.8" y="119">PB11</text>
<text x="125.6" y="116.7">I2C1</text>
<text x="125.9" y="119">Conn_01x02</text>
<text x="195.1" y="115">GND</text>
<text x="253.4" y="117.1">GND</text>
<text x="74.2" y="121.5">PE12</text>
<text x="74.2" y="124.1">PE13</text>
<text x="101.8" y="121.5">PB12</text>
<text x="101.8" y="124.1">PB13</text>
<text x="74.2" y="126.6">PE14</text>
<text x="74.2" y="129.2">PE15</text>
<text x="101.8" y="126.6">PB14</text>
<text x="101.8" y="129.2">PB15</text>
<text x="74.2" y="134.2">PD0</text>
<text x="74.2" y="136.8">PD1</text>
<text x="102.7" y="134.2">PC0</text>
<text x="102.7" y="136.8">PC1</text>
<text x="74.2" y="139.3">PD2</text>
<text x="74.2" y="141.9">PD3</text>
<text x="102.7" y="139.3">PC2</text>
<text x="102.7" y="141.9">PC3</text>
<text x="167.3" y="142.6">+3V3</text>
<text x="182.9" y="143.4">DigitalPWR1</text>
<text x="219.3" y="138.8">+3V3</text>
<text x="261.2" y="138.8">+3V3</text>
<text x="74.2" y="144.4">PD4</text>
<text x="74.2" y="146.9">PD5</text>
<text x="74.2" y="149.5">PD6</text>
<text x="102.7" y="144.4">PC4</text>
<text x="102.7" y="146.9">PC5</text>
<text x="102.7" y="149.5">PC6</text>
<text x="164.4" y="145.8">GNDPWR</text>
<text x="183" y="145.7">Conn_01x02</text>
<text x="212.1" y="144.3">100nF</text>
<text x="218.4" y="144.3">100nF</text>
<text x="224.8" y="144.3">100nF</text>
<text x="247.6" y="144.3">100nF</text>
<text x="254" y="144.3">100nF</text>
<text x="260.3" y="144.3">100nF</text>
<text x="266.7" y="144.3">100nF</text>
<text x="273" y="144.3">100nF</text>
<text x="74.2" y="152">PD7</text>
<text x="74.2" y="154.6">PD8</text>
<text x="102.7" y="152">PC7</text>
<text x="102.7" y="154.6">PC8</text>
<text x="214.2" y="151.9">C11</text>
<text x="220.6" y="151.9">C12</text>
<text x="226.9" y="151.9">C13</text>
<text x="249.8" y="151.9">C14</text>
<text x="256.2" y="151.9">C15</text>
<text x="262.5" y="151.9">C16</text>
<text x="268.9" y="151.9">C17</text>
<text x="275.2" y="151.9">C18</text>
<text x="43" y="159.5">Conn_01x08</text>
<text x="48.1" y="157">GPIO1</text>
<text x="74.2" y="159.6">PD10</text>
<text x="74.2" y="157.1">PD9</text>
<text x="101.8" y="159.6">PC10</text>
<text x="102.7" y="157.1">PC9</text>
<text x="219.2" y="160.3">GND</text>
<text x="261.1" y="160.3">GND</text>
<text x="74.2" y="162.2">PD11</text>
<text x="74.2" y="164.7">PD12</text>
<text x="74.2" y="167.3">PD13</text>
<text x="101.8" y="162.2">PC11</text>
<text x="101.8" y="164.7">PC12</text>
<text x="101.8" y="167.3">PC13</text>
<text x="74.2" y="169.8">PD14</text>
<text x="74.2" y="172.3">PD15</text>
<text x="84.5" y="173.7" transform="rotate(-90 84.5 173.7)">VSS</text>
<text x="87" y="173.7" transform="rotate(-90 87 173.7)">VSS</text>
<text x="89.5" y="173.7" transform="rotate(-90 89.5 173.7)">VSS</text>
<text x="92.1" y="173.7" transform="rotate(-90 92.1 173.7)">VSS</text>
<text x="94.6" y="173.7" transform="rotate(-90 94.6 173.7)">VSS</text>
<text x="97.2" y="173.7" transform="rotate(-90 97.2 173.7)">VSSA</text>
<text x="101.8" y="169.8">PC14</text>
<text x="101.8" y="172.3">PC15</text>
<text x="119.6" y="173.7">Y2</text>
<text x="124.9" y="173.7">32kHz</text>
<text x="131.5" y="171.5" transform="rotate(-90 131.5 171.5)">C9</text>
<text x="135.6" y="171">6pF</text>
<text x="143" y="173.4">GND</text>
<text x="73.4" y="177.2">U1</text>
<text x="99.8" y="179.7">GND</text>
<text x="131.5" y="179.6" transform="rotate(-90 131.5 179.6)">C10</text>
<text x="135.6" y="178.6">6pF</text>
<text x="64.1" y="180.7">STM32F746VGTx</text>
</g>
<g font-size="1.4" fill="#840000">
<text x="181.2" y="36.7">1</text>
<text x="181.2" y="39.3">2</text>
<text x="181.2" y="41.8">3</text>
<text x="231.6" y="41.8">32</text>
<text x="231.6" y="39.3">33</text>
<text x="231.6" y="36.7">34</text>
<text x="181.2" y="44.4">4</text>
<text x="181.2" y="46.9">5</text>
<text x="231.6" y="46.9">30</text>
<text x="231.6" y="44.4">31</text>
<text x="181.2" y="49.4">6</text>
<text x="181.2" y="52">7</text>
<text x="231.6" y="52">28</text>
<text x="231.6" y="49.4">29</text>
<text x="180.8" y="59.6">10</text>
<text x="181.2" y="54.5">8</text>
<text x="181.2" y="57.1">9</text>
<text x="231.6" y="59.6">25</text>
<text x="231.6" y="57.1">26</text>
<text x="231.6" y="54.5">27</text>
<text x="180.8" y="62.1">11</text>
<text x="180.8" y="64.7">12</text>
<text x="231.6" y="64.7">23</text>
<text x="231.6" y="62.1">24</text>
<text x="180.8" y="67.2">13</text>
<text x="231.6" y="67.2">22</text>
<text x="196.5" y="76" transform="rotate(-90 196.5 76)">14</text>
<text x="199.1" y="76" transform="rotate(-90 199.1 76)">15</text>
<text x="201.6" y="76" transform="rotate(-90 201.6 76)">16</text>
<text x="204.1" y="76" transform="rotate(-90 204.1 76)">17</text>
<text x="209.2" y="76" transform="rotate(-90 209.2 76)">18</text>
<text x="211.8" y="76" transform="rotate(-90 211.8 76)">19</text>
<text x="214.3" y="76" transform="rotate(-90 214.3 76)">20</text>
<text x="216.8" y="76" transform="rotate(-90 216.8 76)">21</text>
</g>
<g font-size="1.4" fill="#008484">
<text x="185.2" y="37.6">UART-TX</text>
<text x="185.2" y="40.1">UART-RX</text>
<text x="223.9" y="40.1">PIO[10]</text>
<text x="223.9" y="37.6">PIO[11]</text>
<text x="185.2" y="42.7">UART-CTS</text>
<text x="185.2" y="45.2">UART-RTS</text>
<text x="185.2" y="47.7">PCM-CLK</text>
<text x="224.7" y="47.7">PIO[7]</text>
<text x="224.7" y="45.2">PIO[8]</text>
<text x="224.7" y="42.7">PIO[9]</text>
<text x="185.2" y="50.3">PCM-OUT</text>
<text x="185.2" y="52.8">PCM-IN</text>
<text x="224.7" y="52.8">PIO[5]</text>
<text x="224.7" y="50.3">PIO[6]</text>
<text x="185.2" y="55.4">PCN-SYNC</text>
<text x="185.2" y="57.9">AIO[0]</text>
<text x="224.7" y="57.9">PIO[3]</text>
<text x="224.7" y="55.4">PIO[4]</text>
<text x="185.2" y="60.4">AIO[1]</text>
<text x="185.2" y="63">RESET</text>
<text x="185.2" y="65.5">3.3V</text>
<text x="224.7" y="65.5">PIO[0]</text>
<text x="224.7" y="63">PIO[1]</text>
<text x="224.7" y="60.4">PIO[2]</text>
<text x="185.2" y="68.1">GND0</text>
<text x="197.4" y="71.6" transform="rotate(-90 197.4 71.6)">GND1</text>
<text x="199.9" y="71.6" transform="rotate(-90 199.9 71.6)">USB_D-</text>
<text x="202.4" y="71.6" transform="rotate(-90 202.4 71.6)">SPI_CSB</text>
<text x="205" y="71.6" transform="rotate(-90 205 71.6)">SPI_MOSI</text>
<text x="210.1" y="71.6" transform="rotate(-90 210.1 71.6)">SPI_MISO</text>
<text x="212.6" y="71.6" transform="rotate(-90 212.6 71.6)">SPI_CLK</text>
<text x="215.1" y="71.6" transform="rotate(-90 215.1 71.6)">USB_D+</text>
<text x="217.7" y="71.6" transform="rotate(-90 217.7 71.6)">GND2</text>
<text x="224.9" y="68.1">GND3</text>
</g>
<g font-size="1.1" fill="#008484">
<text x="100.7" y="30.4">1</text>
<text x="112.1" y="30.4">2</text>
</g>
<text font-size=".5" fill="#840000" x="184.2" y="116.4">Mounting</text>
</svg>
